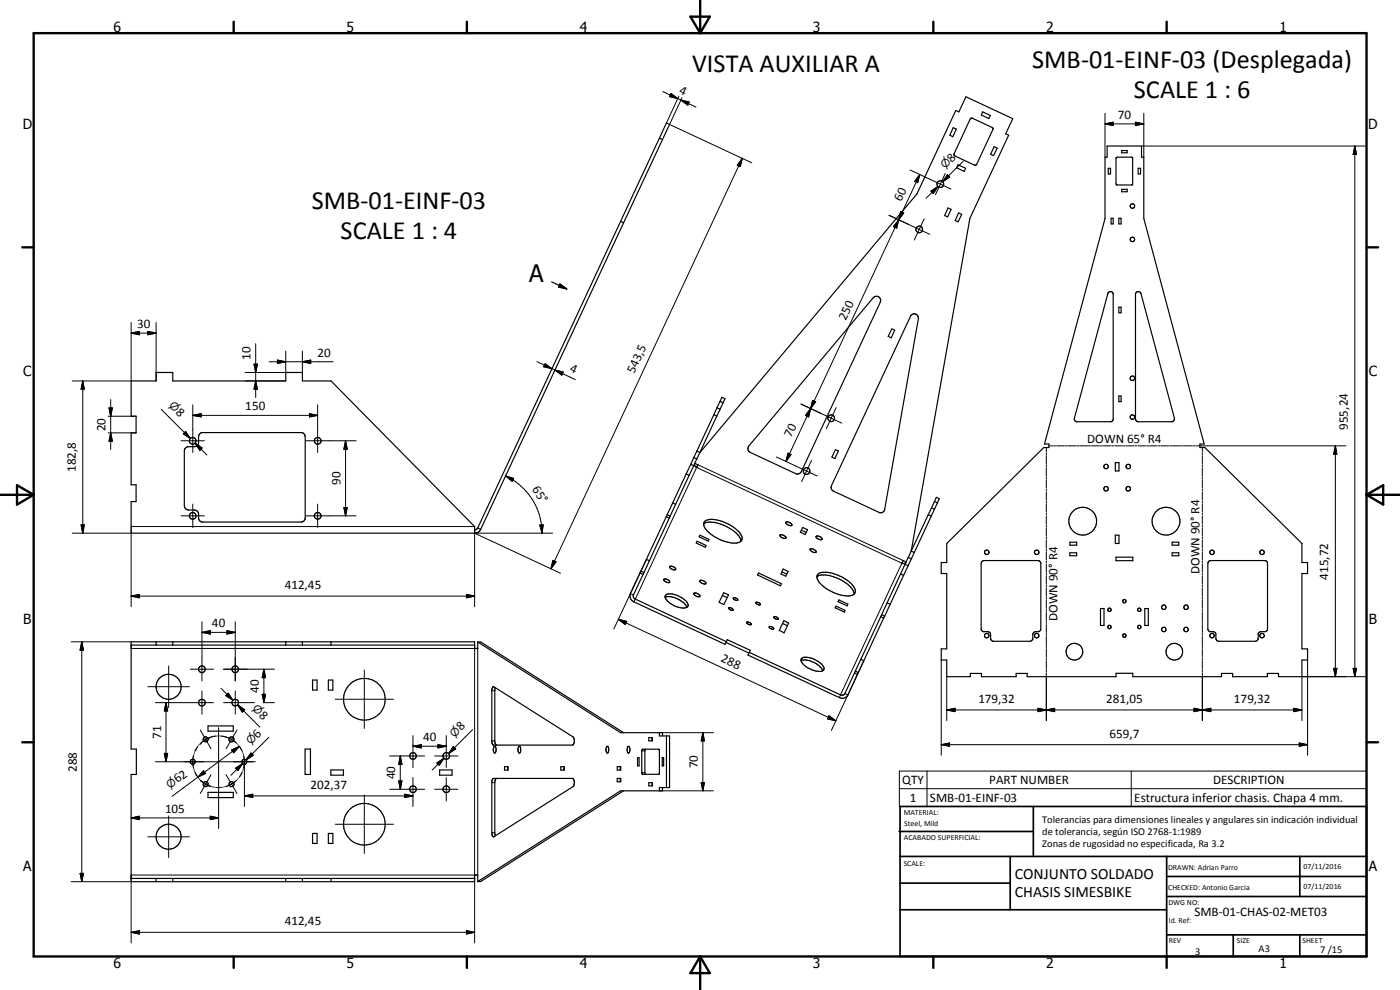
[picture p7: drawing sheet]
<svg xmlns="http://www.w3.org/2000/svg" width="420mm" height="297mm" viewBox="0 0 420 297" stroke-linecap="round" stroke-linejoin="round" font-family="sans-serif">
<g fill="none" stroke="#000" stroke-width=".35">
<path d="M286.1 38.3l.9 .4-1 2.3-.9-.4zM291.3 35.6l.5-.1 5.9 2.7 .3 .4-4.9 10.7-.3 .3-6.4-2.9-.1-.3zM294.9 33.6l2.3 1.1-.5 .9-2.2-1.1zM197.9 41.4l-54.5 117M197.9 41.4l.9 .5M197.9 41.4l2.1-4.5 .9 .4-13.8 29.5M287.5 49.4l2.3 1.1-.4 .9-2.3-1.1zM298.4 44l.8 .4-1 2.3-.9-.4zM332.3 43.8h10.3v3.4h.7v18.4l18.1 67.6h-1.3v1.1h1.5l29.1 28.8v5.7h1.7v3.3h-1.7v22.6h1.7v3.3h-1.7v5h-7v-.9h-3.3v.9h-10.5v-.9h-3.3v.9h-26.6v-1h-5.1v1h-26.6v-.9h-3.3v.9h-10.5v-.9h-3.3v.9h-7.1v-5h-1.6v-3.3h1.6v-22.6h-1.6v-3.3h1.6v-5.7l29.2-28.8h1.5v-1.1h-1.3l18.1-67.6v-18.4h.7zM332.6 50.5h.7v1.7h-.7zM335 47.4l.3-.2h4.3l.3 .2v7.9l-.1 .2h-4.7l-.1-.2zM336.6 45.2h1.7v.6h-1.7z"/>
<path d="M336.6 56.8h1.7v.7h-1.7zM341.6 50.5h.7v1.7h-.7zM186.3 66.4l.8 .4M187.1 66.8l-42.8 92M284.5 62.4l.9 .4-1 2.3-.9-.4zM287.7 63.9l.9 .4-1 2.2-.9-.3zM333.4 65.5h.7v1.7h-.7zM335.8 65.5h.7v1.7h-.7zM165.6 84.6l4.5 2.1M168.1 85.2l2 1.5-2.5-.6zM262.1 89.3a1.27 1.27 0 0 1 1.6-.2 1.27 1.27 0 0 1 .5 1.6l-23.8 51-.6 .5-1-.1-13.6-6.3a1.27 1.27 0 0 1-.5-2zM267.6 98.7l.9 .4-1 2.2-.9-.4z"/>
<path d="M273.4 94.7a1.26 1.26 0 0 1 1.5-.4 1.26 1.26 0 0 1 .7 1.3l-10.1 57.2a1.19 1.19 0 0 1-1.7 .9l-13.7-6.3a1.23 1.23 0 0 1-.6-1.7zM332.7 87.7l.8-.2 .6 .6v37.8l-.6 .6h-10.5l-.5-.4-.1-.6zM335.8 92.2h.7v1.7h-.7zM341 87.7l.8-.2 .6 .6 10.1 37.4v.4l-.7 .6h-10.4l-.6-.6v-37.6zM39.4 114.3h7.5v-2.5h4.9v2.5h34v-2.5h5v2.5h8.5l43.1 43.7v2h-103v-9.5h1.4v-5h-1.4v-15.6h1.4v-5h-1.4zM335.8 118.8h.7v1.7h-.7zM60.1 130l.5-.2h30l.6 .3 .4 .9v24.4l-.4 .9-.6 .3h-30l-.5-.1-.5-.9-.1-1.8-.5-.6-.4-.2h-2.3l-.6-.3-.4-.9 .1-16.8 .1-.4 .8-.6h2.3l.8-.5 .2-.5v-2.2zM207.3 139.3l-1.4 2.9M207.3 139.3l.9 .4M208.2 139.7l-1.4 2.9M208.2 137.3l.9 .4M208.2 137.3l-.9 2"/>
<path d="M208.5 139l1 .4-.4 .8a.78 .78 0 0 1-.6-1.2zM209.1 137.7l-.9 2M209.1 135.4l.9 .4M210 135.8l65.2-77.6 11.6-25.1 1 .5 2.1-4.6 14 6.6-2.1 4.5 .9 .5-11.6 24.9-17.6 99.9 .9 .4M210 135.8l-.9 1.9M214.2 124.4l-6 12.9M214.2 124.4l.9 .4M215.1 124.8l-5.1 11M215.2 122.3l.9 .5M215.2 122.3l-1 2.1M216.1 120.4l.6-1.2 .9 .4-.6 1.3M216.1 122.8l-1 2"/>
<path d="M216.1 120.4l.9 .5M216.1 120.4l-.9 1.9M217 120.9l-.9 1.9M250.7 134.9l.9 .4-1 2.3-.9-.4zM334.7 138.8h1.1v2.5h-1.1zM143.4 158.4l.9 .4M143.4 158.4l-1 .6M144.3 158.8l-.9 1-1 .2M200 155l-6 12.8M200 155l.9 .4M200.2 154.4l-.2 .6M200.2 154.4l.9 .5"/>
<path d="M200.9 155.4l-6 12.9M201.1 154.9l-.2 .5M201.9 150.9l.9 .4M201.9 150.9l-1.7 3.5M202.8 151.3l-1.7 3.6M205.9 142.2l.9 .4M205.9 142.2l-4 8.7M206.8 142.6l-4 8.7M211.2 157.2a4.4 4.4 0 0 1 4-.3 10.1 10.1 0 0 1 7.1 4.9v.6M211.4 156.5a5.1 5.1 0 0 1 5-.2 10.5 10.5 0 0 1 6.2 4.6 1.49 1.49 0 0 1-1.5 2 11.5 11.5 0 0 1-9.8-5zM235.9 156.6h.7a.94 .94 0 0 1 1 1 1.23 1.23 0 0 1-1.7-1zM240.5 159.1l1.5 .7"/>
<path d="M240.9 158.2l1.4 .7-.7 1.5-1.4-.7zM278.6 154.4l.9 .5M278.6 154.4l-7 14.9M279.5 154.9l-7 14.9M279.6 152.4l-1 2M279.6 152.4l.8 .4M280.4 150.5l-.8 1.9M280.4 150.5l.9 .4M280.4 150.5l.6-1.3 .9 .4-.6 1.3M281.3 150.9l-1.8 4M192.1 172l-2.9 6.1a1.97 1.97 0 0 0 1.1 2.5l27.3 12.7 .4-.8M192.1 172l.9 .3"/>
<path d="M192.4 171.4l.8 .4M192.4 171.4l-.3 .6M193 172.3l-2.9 6.2 .2 1 27.7 13M193.2 171.8l-.2 .5M194 167.8l.9 .5M194 167.8l-1.6 3.6M194.9 168.3l-1.7 3.5M199.3 173.8l.4-.1a1.25 1.25 0 0 1 1.2 1.1 1.54 1.54 0 0 1-1.7-.9zM199.6 179.2a6.4 6.4 0 0 1 6.6 3M199.8 178.6a4.3 4.3 0 0 1 4.6 .6 3.3 3.3 0 0 1 2.1 2.5 1.84 1.84 0 0 1-2.6 .6l-.9-.3a5.2 5.2 0 0 1-3.4-3.1zM201 169.9h.7a1.06 1.06 0 0 1 1 1 1.39 1.39 0 0 1-1.7-1zM208.2 178.1a1.32 1.32 0 0 1 1.8 .9h-.7a1.2 1.2 0 0 1-1.1-.9z"/>
<path d="M209.2 162.4l2.7 1.3-.2 .5-2.8-1.3zM210 160.6l2.8 1.2-.3 .5-2.7-1.2zM210.1 174.2h.7a.97 .97 0 0 1 1 1h-.1a1.31 1.31 0 0 1-1.6-1zM216.8 178.6l1.5 .7M217.2 177.8l1.4 .7-1.4 2.9-1.4-.7zM220.1 179.4a1.09 1.09 0 0 1 1.3 .7h-.5a.79 .79 0 0 1-.8-.7zM227.6 171.9l6.9 3.2-.3 .7-6.9-3.3zM234.1 160.5a1.43 1.43 0 0 1 1.8 .9 1.23 1.23 0 0 1-1.8-.9zM234.6 171.6l1.5 .7M235 170.7l1.5 .7-.7 1.5-1.4-.7zM243.1 164.8l.1-.1a1.39 1.39 0 0 1 1.7 1 1.4 1.4 0 0 1-1.8-.9zM245 160.9a1.26 1.26 0 0 1 1.7 1h-.8a.97 .97 0 0 1-.9-1z"/>
<path d="M245.2 173.1a6.3 6.3 0 0 1 5.7 .2 10.6 10.6 0 0 1 5.2 4l.2 .9M245.4 172.4l.2-.2a7.2 7.2 0 0 1 6.4 .6 8.3 8.3 0 0 1 4.7 4.3 1.67 1.67 0 0 1-2.1 1.7 11.9 11.9 0 0 1-9.3-5.1l-.1-.9zM270.3 172.2l-4.1 8.7M270.3 172.2l.9 .4M271 168.2l1 .4-.4 .4h-.9zM271.2 172.6l-5.7 12.3M271.6 169.3l.9 .5M271.6 169.3l-1.3 2.9M272.5 169.8l-1.3 2.8M272.6 167.3l.9 .4M294.7 168.4l.6-.2h16.3l.8 .6v20.1l-.7 .6h-.9l-.6 .3-.2 .6v1.4l-.5 .5-11.6 .1-.5-.5-.1-1.5-.3-.6-.6-.3h-1.3l-.5-.4-.1-20.1zM321.1 162.7h2v.9h-2z"/>
<path d="M321.1 165.9h2v.9h-2zM334.7 160.6h1.1v2.5h-1.1zM334.9 167.2h5.1v1h-5.1zM351.8 162.7h2v.9h-2zM351.8 165.9h2v.9h-2zM362.7 168.4l.6-.2h16.3l.6 .2 .2 .4v20.1l-.6 .6h-1.4l-.6 .3-.5 2.4-.5 .2h-11.3l-.6-.6v-1.6l-.2-.4-1.6-.3-.5-.4-.1-20.1zM39.4 193.5h103M46.9 192.6v.9M51.8 192.6v.9M85.8 192.6v.9M90.8 192.6v.9M99.3 192.6v.9"/>
<path d="M143.4 192.6v2h-1v-2h-103v32.1h1.5v7.7h-1.5v32.1h103v-1.9h1v1.9M143.4 192.6h.9l42.8 27.2M143.4 192.6l42.9 27.2h12.5v1M217.9 192.7l6.9 3.3M218 192.5l.3-.6 6.9 3.2-.3 .6M218.8 182.3a1.07 1.07 0 0 1 1.2 .8 .82 .82 0 0 1-.9 0 .82 .82 0 0 1-.3-.8zM224.1 186.7h.6a.65 .65 0 0 1 .7 .8 .93 .93 0 0 1-1.3-.8zM224.9 195.7l-.4 .9 27.4 12.7a1.93 1.93 0 0 0 2.6-.8l2.8-6.1M224.9 195.7l27.6 12.9 .6-.1 .5-.4 2.8-6.2M226.9 180.8a.95 .95 0 0 1 1.2 .7 1.14 1.14 0 0 1-1.2-.7zM230.9 188h.3a.8 .8 0 0 1 .9 .8h-.2a.88 .88 0 0 1-1-.8zM232.2 185.1l.4-.1a.85 .85 0 0 1 .9 .8 1.06 1.06 0 0 1-1.3-.7z"/>
<path d="M234.9 187.1l1.4 .6M235.2 186.2l1.5 .7-1.4 3-1.4-.8zM240.4 198.2a6 6 0 0 1 6.5 3.1M240.6 197.6a3.7 3.7 0 0 1 3.7 .2 4 4 0 0 1 3 2.9 1.56 1.56 0 0 1-2.2 .7 6.1 6.1 0 0 1-4.7-3.2zM250.9 181.9l2.7 1.2-.2 .5-2.8-1.2zM251.7 180l2.8 1.3-.3 .5-2.7-1.3zM258.3 197.8l.9 .4M258.3 197.8l-1.6 3.5M259.2 198.2l-1.9 4.2M264.3 185l-6 12.8M264.3 185l.9 .4M264.6 184.4l.9 .5"/>
<path d="M264.6 184.4l-.3 .6M265.2 185.4l-6 12.8M265.5 184.9l-.3 .5M266.2 180.9l1 .4M266.2 180.9l-1.6 3.5M330.3 182.6h1v5.1h-1zM343.6 182.6h1v5.1h-1zM62.4 217.8h7.6v1.6h-7.6zM93.8 204h1.4v3.1h-1.4zM98.5 204h1.4v3.1h-1.4zM147.9 206.2l.3-.1 23.9 15.1a1.84 1.84 0 0 1-.3 2.4l-23.9-.2-.3-.9v-15.5zM148.7 206.3l-.2 .7v15.5l.2 .9 .3 .2"/>
<path d="M197.9 219.8v1h3v15.5h-3v1M256.4 201.9l.9 .5M256.7 201.3l.9 .5M256.7 201.3l-.3 .6M62.4 237.7h7.6v1.6h-7.6zM91.6 224.7h1.6v7.7h-1.6zM99.3 231h3.8v1.6h-3.8zM131.9 231h3.8v1.6h-3.8zM147.8 233.8l.3-.2 23.9 .1a2.04 2.04 0 0 1 0 2.3l-24 15.1-.4-1v-15.5zM148.3 224l.3-.1 .3 .7v.7l-.3 .6a1.29 1.29 0 0 1-.3-1.9zM149 233.6l-.3 .2-.2 .8v15.5l.2 .7M151.4 230h1.1v1.1h-1.1z"/>
<path d="M152.3 230v1.1M155.6 224l.2-.1a1.22 1.22 0 0 1 0 2l-.4-.9zM168.3 230h1.1v1.1h-1.1zM169.2 230v1.1M182.1 224a.67 .67 0 0 1 .6 .3 .67 .67 0 0 1 0 .7l-.3 .9a1.34 1.34 0 0 1-.3-1.9zM185.2 230h1.1v1.1h-1.1zM185.2 233.6h1.1v1h-1.1zM186.1 230v1.1M186.1 233.6v1M187.1 237.3l-42.8 27.2h-.9M188.5 223.9a1.17 1.17 0 0 1 0 2l-.3-.9zM191.3 227.3h.5v2.5h-.5z"/>
<path d="M192.8 224.8h4.9l.2 .2-.1 7.3h-5l-.2-.5v-6.5zM193.7 224.8l-.2 .4v6.7l.2 .4M194.7 221.3h1.1v1h-1.1zM194.7 234.8h1.1v1h-1.1zM195.7 221.3v1M195.7 234.8v1M198.7 227.3h.5v2.5h-.5zM198.8 236.3v1h-12.5l-42.9 27.2M200 220.8v15.5M93.8 250.1h1.4v3h-1.4zM98.5 250.1h1.4v3h-1.4zM39.4 263.6h103"/>
<path d="M46.9 263.6v.9M51.8 263.6v.9M85.8 263.6v.9M90.8 263.6v.9M99.3 263.6v.9"/>
<circle cx="282.2" cy="55.2" r="1.01"/>
<circle cx="275.9" cy="68.8" r=".99"/>
<circle cx="339.9" cy="61.9" r=".67"/>
<circle cx="339.9" cy="71.8" r=".67"/>
<circle cx="339.9" cy="113.5" r=".67"/>
<circle cx="57.8" cy="132.3" r="1"/>
<circle cx="95.4" cy="132.3" r="1.01"/>
<circle cx="249.5" cy="125.5" r=".99"/>
<circle cx="331.9" cy="140" r=".66"/>
<circle cx="338.6" cy="140" r=".65"/>
<circle cx="339.9" cy="125.1" r=".67"/>
<circle cx="57.8" cy="154.8" r="1"/>
<circle cx="95.4" cy="154.8" r="1"/>
<circle cx="242.1" cy="141.3" r="1.01"/>
<circle cx="324.9" cy="156.4" r="4.2"/>
<circle cx="331.9" cy="146.6" r=".67"/>
<circle cx="338.6" cy="146.6" r=".67"/>
<circle cx="349.9" cy="156.4" r="4.2"/>
<circle cx="296.1" cy="165.7" r=".68"/>
<circle cx="311.1" cy="165.7" r=".66"/>
<circle cx="363.7" cy="165.7" r=".67"/>
<circle cx="378.8" cy="165.7" r=".67"/>
<circle cx="296.1" cy="190.7" r=".67"/>
<circle cx="311.1" cy="190.7" r=".69"/>
<circle cx="322.4" cy="195.5" r="2.51"/>
<circle cx="333" cy="183" r=".5"/>
<circle cx="333" cy="188.1" r=".5"/>
<circle cx="337.4" cy="190.7" r=".51"/>
<circle cx="337.4" cy="180.4" r=".5"/>
<circle cx="341.9" cy="188.1" r=".52"/>
<circle cx="341.9" cy="183" r=".51"/>
<circle cx="349.3" cy="182.2" r=".68"/>
<circle cx="349.3" cy="188.9" r=".66"/>
<circle cx="352.4" cy="195.6" r="2.49"/>
<circle cx="355.9" cy="182.2" r=".68"/>
<circle cx="356" cy="188.9" r=".66"/>
<circle cx="363.7" cy="190.7" r=".67"/>
<circle cx="378.8" cy="190.7" r=".68"/>
<circle cx="50.6" cy="206.1" r="3.7"/>
<circle cx="60.6" cy="200.8" r="1"/>
<circle cx="60.6" cy="210.8" r=".99"/>
<circle cx="70.6" cy="200.8" r="1"/>
<circle cx="70.6" cy="210.8" r="1"/>
<circle cx="109.4" cy="209.8" r="6.3"/>
<circle cx="57.9" cy="228.6" r=".74"/>
<circle cx="61.7" cy="235.3" r=".76"/>
<circle cx="61.7" cy="221.9" r=".75"/>
<circle cx="69.5" cy="221.8" r=".75"/>
<circle cx="69.5" cy="235.3" r=".77"/>
<circle cx="73.4" cy="228.5" r=".76"/>
<circle cx="123.9" cy="236.8" r="1"/>
<circle cx="123.9" cy="226.8" r=".99"/>
<circle cx="133.9" cy="236.8" r="1"/>
<circle cx="133.9" cy="226.8" r=".99"/>
<circle cx="50.6" cy="251.1" r="3.8"/>
<circle cx="109.3" cy="247.3" r="6.3"/>
</g>
<g fill="none" stroke="#000" stroke-width=".3">
<path d="M198.9 27.5l4.5 2.1M201.4 28.1l2 1.5-2.5-.6zM203.4 29.6l.9 .4M203.7 28.9l-3.7 8M204.3 30l2.5 .6-.4 .9zM204.3 30l4.6 2.1M204.7 29.3l-3.8 8 24.7 11.6M331.6 37.2l2.5-.5v1zM331.6 37.2h11.7M331.6 34v13.2M340.8 36.7l2.5 .5-2.5 .5zM343.3 34v13.2"/>
<path d="M222.8 47.5l-.6 2.5-.9-.4zM222.8 47.5l-57.5 123.1M273.1 51l12.3 5.7M276 52.4l-.6 2.4-.9-.4zM276 52.4l-6.3 13.6M279.4 57.4l2.1-1.5-1.4 2.2zM281.5 55.9l-3.6 3.6M283.7 52.1l-3 6.3M284.3 52.4l.7 .7-2.1 1.4zM289.1 48.4l-6.2 6.1M342.6 43.8h67.2M406.6 43.8l.5 2.6h-1z"/>
<path d="M406.6 43.8v159.2M266.8 64.6l12.2 5.7M269.7 66l-.6 2.5-.9-.5zM269.7 66l-26.4 56.6M270.3 63.5l.9 .4-1.5 2.1zM277.4 65.7l-3 6.3M39.4 99.9l2.5-.5v1.1zM39.4 96.8v17.5h-17.7M39.4 99.9h7.5M44.4 99.4l2.5 .5-2.5 .6zM46.9 96.8v17.5M24.8 114.3l.5 2.5h-1z"/>
<path d="M24.8 114.3v45.7M33.2 119.9v15M73.6 114.3h12.2M76.2 109.3h1l-.5 2.5zM76.7 114.3l.5 2.5h-1zM76.7 103.1v16.2M80.8 108.5h19.2M83.3 108l2.5 .5-2.5 .6zM85.8 105.4v6.4h-12.2M90.8 108.5l2.4-.5v1.1zM90.8 105.4v6.4M161.1 108.5l4.5 2.1"/>
<path d="M163.6 109.1l2 1.5-2.5-.6zM165.6 110.6l1 .4M166.6 111l2.4 .6-.4 1zM166.6 111l6.1 2.9M32.5 124.9h8.3M32.5 129.9h8.3M32.7 122.4h1l-.5 2.5zM33.2 129.9l.5 2.5h-1zM48.4 122.9l8.7 8.7M54.3 132.2h7M55.7 129.5l1.4 2.1-2.1-1.4zM57.9 124.6l2.5-.5v1z"/>
<path d="M57.9 121.5v14.3M57.9 124.6h37.4M58.5 133l2.2 1.4-.7 .7zM58.5 133l3.6 3.5M91.9 132.2h15M92.9 124.1l2.4 .5-2.4 .5zM95.3 121.5v14.3M103.7 132.2l.5 2.6h-1zM103.7 132.2v22.6M209.5 139.4l61.5 28.8M233 137.1l12.2 5.7M236.5 136l.9 .4-1.5 2.1z"/>
<path d="M240.4 121.2l12.2 5.8M243.3 122.6l-.6 2.5-.9-.5zM243.3 122.6l-7.4 15.9M243.5 138.2l-2.9 6.3M243.9 120.1l.9 .4-1.5 2.1zM250.9 122.3l-2.9 6.4M314 134.3v1.2M314 135.8v.6M314 136.7v2.4M314 139.4v.6M314.8 133.8h1.1M316.2 133.8h.6"/>
<path d="M317.1 133.8h2.3M319.7 133.8h.6M320.6 133.8h2.3M323.2 133.8h.6M324.1 133.8h2.3M326.7 133.8h.6M327.6 133.8h2.3M330.1 133.8h.6M331 133.8h2.4M333.7 133.8h.6M334.5 133.8h2.4M337.1 133.8h.6"/>
<path d="M338 133.8h2.3M340.6 133.8h.6M341.5 133.8h2.3M344.1 133.8h.6M345 133.8h2.3M347.6 133.8h.6M348.5 133.8h2.3M351.1 133.8h.6M351.9 133.8h2.4M354.6 133.8h.6M355.5 133.8h2.3M358.1 133.8h.6"/>
<path d="M358.9 133.8h45M360.8 134.3v1.2M360.8 135.8v.6M360.8 136.7v2.4M360.8 139.4v.6M400.8 133.8l.4 2.5h-.9zM400.8 133.8v69.2M21.7 160h17.7v22M24.3 157.5h1l-.5 2.5zM39.4 158h103M54.3 154.8h7M57.9 151.3v7"/>
<path d="M91.9 154.8h15M95.3 151.3v7M103.2 152.3h1l-.5 2.5zM142.4 160v22M142.4 160h23.5M142.4 160l25.8 12M151.7 142.8l2.5 .8-.5 .8zM151.7 142.8a18.9 18.9 0 0 1 11 17.2M162 157.5h1l-.3 2.5zM314 140.3v2.4M314 143v.6M314 143.9v2.4"/>
<path d="M314 146.7v.5M314 147.6v2.4M314 150.3v.6M314 151.2v2.4M314 153.9v.6M314 154.8v2.4M314 157.5v.6M314 158.4v2.4M360.8 140.3v2.4M360.8 143v.6M360.8 143.9v2.4M360.8 146.7v.5"/>
<path d="M360.8 147.6v2.4M360.8 150.3v.6M360.8 151.2v2.4M360.8 153.9v.6M360.8 154.8v2.4M360.8 157.5v.6M360.8 158.4v2.4M39.4 178.9l2.5-.5v1zM39.4 178.9h103M140 178.4l2.4 .5-2.4 .5zM165.9 168.2l1 .4-1.6 2zM189.2 178.1l.9 .4"/>
<path d="M194 167.8l-9.8 20.9M314 161.1v.6M314 162.1v2.4M314 164.8v.6M314 165.7v2.4M314 168.4v.6M314 169.3v2.4M314 172v.6M314 172.9v2.4M314 175.6v.6M314 176.5v2.4M314 179.2v.6"/>
<path d="M360.8 161.1v.6M360.8 162.1v2.4M360.8 164.8v.6M360.8 165.7v2.4M360.8 168.4v.6M360.8 169.3v2.4M360.8 172v.6M360.8 172.9v2.4M360.8 175.6v.6M360.8 176.5v2.4M360.8 179.2v.6M21.4 192.6h18"/>
<path d="M24.5 192.6l.5 2.5h-1zM24.5 192.6v71.9M39.4 194.6h103v68h-103v20.3M50.6 199.8v12.5M60.6 189.7l2.5-.5v1zM60.6 189.7h10M60.6 186.6v17.7M68.1 189.2l2.5 .5-2.5 .5zM70.6 186.6v17.7M143.4 194.6v68M185.6 185.8l2.5 .6-.4 1zM185.6 185.8l65.3 30.5"/>
<path d="M190.3 180.6l18.8-40.3 61.6 28.7-18.8 40.3M259.2 198.2l-9.7 21M282.5 198v28.6M314 180.1v2.4M314 182.8v.6M314 183.8v2.4M314 186.5v.6M314 187.4v2.4M314 190.1v.6M314 191v2.4M314 193.7v.6M314 194.6v2.4"/>
<path d="M314 197.3v.6M314 198.2v2.4M360.8 180.1v2.4M360.8 182.8v.6M360.8 183.8v2.4M360.8 186.5v.6M360.8 187.4v2.4M360.8 190.1v.6M360.8 191v2.4M360.8 193.7v.6M360.8 194.6v2.4M360.8 197.3v.6"/>
<path d="M360.8 198.2v2.4M392.4 198v28.6M44.4 206h12.4M46.6 210.8h3.9M49.8 210.8l.5 2.5h-1zM49.8 210.8v17.8M50.7 210.8h13.4M57.1 200.8h7M60.1 219l1.7 2.9M60.6 207.3v7M65.6 218.3v30.3M66.4 206.5l3.5 3.6"/>
<path d="M67.1 210.8h9.3M67.1 200.8h15.3M67.8 208.7l.7-.7 1.4 2.1zM68.5 208l1.4 2.1-2.1-1.4zM70.6 207.3v7M71.1 219l-1.6 2.9M71.3 211.5l2.1 1.4-.7 .8zM71.3 211.5l1.8 1.8M71.3 211.5l6.7 6.7M78.7 208.3h1l-.5 2.5zM79 210.8h3.4M79.2 200.8l.5 2.5h-1z"/>
<path d="M79.2 200.8v10M100.6 209.8h17.5M109.3 201v17.6M141.8 218.9l-7.1 7.2M147.6 207.3h.9M197.9 219.8h16.2M210.9 219.8l.5 2.5h-1zM210.9 219.8v17.5M248.8 214.8l2.1 1.5-2.5-.6zM253.6 208.1l.9 .4M284.1 213l2.5-.5v1zM284.1 213h106.6"/>
<path d="M284.1 203v13.2M311.5 212.5l2.5 .5-2.5 .5zM311.5 212.5l5 1v-1l-5 1zM314 213l2.5-.5v1zM314 200.9v.6M314 201.8v14.4M358.3 212.5l2.5 .5-2.5 .5zM360.8 213l2.6-.5v1zM360.8 200.9v.6M360.8 201.8v14.4M388.3 212.5l2.4 .5-2.4 .5zM400.3 200.5h.9l-.4 2.5z"/>
<path d="M406.1 200.5h1l-.5 2.5zM409.8 203h-19.1v13.2M46.6 228.6h30M49.3 226.1h1l-.5 2.5zM57.9 227.7h.1M57.9 229.4h.1M57.9 227.3v.1M57.9 229.7v.1M57.9 227.4v2.3M57.9 229.7l.2 .8M58 230.1v.1M58 226.9v.1"/>
<path d="M58.1 226.7l-.2 .7M58.1 226.6v.1M58.2 226.3v.1M58.2 230.8h.1M58.3 231.1h.1M58.3 226h.1M58.4 231.4l.1 .1M58.5 225.6l-.1 .1M58.6 231.8l.7 1.2M58.7 225h.1M58.7 232.1h.1M58.9 224.7h.1"/>
<path d="M58.9 232.4h.1M59 232.7h.1M59.1 224.4l-.1 .1M59.3 224.1v.1M59.3 224.1l-.7 1.2M59.4 233.2l-7.8 5.7M59.5 223.8v.1M59.5 233.3h.1M59.6 223.6h.1M59.6 233.6h.1M59.9 233.8h.1M59.9 223.3h.1"/>
<path d="M60.1 223.1h.1M60.1 234.1h.1M60.3 234.2l.9 .7M60.4 222.8h.1M60.4 234.3h.1M60.7 234.5v.1M60.7 222.5v.1M60.9 222.4h.1M60.9 234.7h.1M60.9 234.7l.1 .1M61 222.3l-.1 .1M61.1 231.3l.6 .8-2.3 1.1z"/>
<path d="M61.2 222.2h.1M61.2 234.9h.1M61.2 222.2l-.9 .7M61.2 234.9l.6 .3M61.5 222h.1M61.5 235.2h.1M61.8 221.9l1.5 2.8M61.8 235.2l-1.7 2.9M61.8 221.9l-.6 .3M61.8 235.2l1.6 .8M61.8 221.8h.1M61.8 235.3h.1"/>
<path d="M62.1 221.6h.1M62.1 221.6v.1M62.1 235.5h.1M62.4 221.5h.1M62.4 235.6h.1M62.8 221.4h.1M62.8 235.8h.1M63.1 221.2h.1M63.1 235.9h.1M63.3 232.5l-1.5 2.7M63.4 221.1h.1M63.4 236h.1"/>
<path d="M63.7 221h.1M63.7 236.1h.1M64.1 236.1l.1 .1M64.2 220.9l-.1 .1M64.2 220.9l-2.4 1M64.4 220.9h.1M64.4 236.2h.1M64.8 220.9h.1M64.8 236.3h.1M64.8 220.9h-.6M64.8 236.3h1.6M65.1 220.9h.1"/>
<path d="M65.1 236.3h.1M65.5 220.8h.1M65.8 220.8h.1M66.2 220.9h.1M66.2 236.3h.1M66.4 220.9l1.9 .4M66.5 220.9h.1M66.6 236.2l-.1 .1M66.9 220.9h.1M66.9 236.2h.1M67.2 221h.1M67.2 236.1h.1"/>
<path d="M67.6 221.1h.1M67.6 236v.1M67.8 232.5l1.7 2.7M67.9 221.1h.1M68 235.9l-.1 .1M68.2 221.3h.1M68.2 235.8h.1M68.3 221.3l.6 .2M68.6 221.4h.1M68.6 235.7h.1M68.9 221.5v.1M68.9 235.5v.1"/>
<path d="M68.9 221.5l.6 .4M69.2 221.7h.1M69.2 235.4h.1M69.5 225l2.3-1.1-1.7 1.9zM69.5 221.9h.1M69.5 221.9l1.4 1M69.5 235.2l1.6 2.9M69.5 221.9l-1.7 2.8M69.5 235.2l-1.7 .8M69.5 235.2h.1M69.8 222v.1M69.8 235v.1"/>
<path d="M70.1 222.2v.1M70.1 234.8v.1M70.4 222.5h.1M70.4 234.6v.1M70.6 222.7h.1M70.7 230.5l2.1-1.4-1.4 2.1zM70.7 234.4h-.1M70.9 234.2l-1.4 1M71.2 223.1v.1M71.2 233.9v.1M71.4 223.4h.1M71.4 233.7h.1"/>
<path d="M71.6 223.7h.1M71.7 233.4h-.1M71.8 223.9l.1 .1M71.8 223.9l-12.4 9.3M71.9 233.1l-.1 .1M71.9 224.1l.8 1.2M72 224.2v.1M72 232.8v.1M72.2 224.5l.1 .1M72.3 232.5l-.1 .1M72.4 224.8v.1M72.4 232.2v.1"/>
<path d="M72.4 232.2l-.5 .8M72.5 225.2h.1M72.6 231.9h-.1M72.7 231.8l-.3 .4M72.7 225.5h.1M72.7 231.6h.1M72.8 229.1l-3.5 3.5M72.8 225.8h.1M72.8 231.3h.1M72.9 226.1l.1 .1M73 230.9l-.1 .1M73.1 226.4v.1"/>
<path d="M73.1 230.6v.1M73.1 226.8v.1M73.1 230.3h.1M73.1 226.7l.3 1.9M73.2 227.1v.1M73.2 229.9v.1M73.3 227.5h.1M73.3 229.6h.1M73.3 227.9h.1M73.3 229.2h.1M73.3 229.2v.1M73.4 238.8l2.4-.5v1z"/>
<path d="M73.4 228.2h.1M73.4 228.5v1.2M73.4 230v12M73.4 228.6l-.3 1.8M73.4 238.8h50.5M75.3 225.9l.7 .7-2.1 1.4zM75.6 226.3l-1.7 1.7M80.7 221.2l-6.8 6.8M109.3 238.5v17.6M117 226.8h10.5M117 236.8h10.5M119.7 234.3h.9l-.5 2.5z"/>
<path d="M120.1 226.8l.5 2.5h-.9zM120.1 226.8v10M121.4 238.3l2.5 .5-2.5 .5zM123.9 223.9l2.5-.5v1zM123.9 223.9h10M123.9 220.7v9.6M123.9 233.3v8.7M130.5 226.8h6.9M130.5 236.8h6.9M131.1 228.9l2.2-1.4-1.5 2.1zM131.4 223.4l2.5 .5-2.5 .5zM133.3 227.5l-3.6 3.6"/>
<path d="M133.9 220.7v9.6M133.9 233.3v7M136 224l.8 .7-2.1 1.4zM147.6 234.8h.9M147.6 222.3h.9M192.6 225.3h.9M192.6 231.8h.9M197.9 237.3h16.2M210.4 234.8h1l-.5 2.5zM269.9 231.4h140.2v10.6h-140.2zM269.9 236.6h140.2M278.2 231.4v10.6"/>
<path d="M282.5 223.4l2.5-.5v1zM282.5 223.4h109.9M339.5 231.4v10.6M389.9 222.9l2.5 .5-2.5 .5zM39.4 245.4l2.5-.5v1zM39.4 245.4h26.2M44.4 251.1h12.4M50.6 244.8v12.5M63.1 244.9l2.5 .5-2.5 .5zM100.6 247.3h17.5M147.6 249.9h.9M21.4 264.5h18"/>
<path d="M24 262h1l-.5 2.5zM39.4 279.7l2.5-.5v1zM39.4 279.7h103M140 279.2l2.4 .5-2.4 .5zM142.4 264.5v18.4"/>
</g>
<g fill="none" stroke="#000" stroke-width=".71">
<path d="M10.1 9.9h400v277.1h-400zM70.1 6.5v3.4M140.1 6.5v3.4M207.2 5h5.8l-2.9 4.9zM210.1 0v9.9M280.1 6.5v3.4M350.1 6.5v3.4M6.7 74.2h3.4M410.1 74.2h3.5M.1 148.5h10M5.1 145.6l5 2.9-5 2.9zM410.1 148.5h10"/>
<path d="M410.1 148.5l5-2.9v5.8zM6.7 222.7h3.4M410.1 222.7h3.5M70.1 287v3.4M140.1 287v3.4M210.1 287v10M210.1 287l2.9 5h-5.8zM280.1 287v3.4M350.1 287v3.4"/>
</g>
<g fill="none" stroke="#000" stroke-width=".51">
<path d="M269.8 249.5h40.3M270.1 242h140v45h-140zM270.1 257h140M303.2 257v16M310.1 242v15M350.1 257v30M390.1 257v12M270.1 265h33.1M270.1 273h80M350.1 269h60M350.1 263h60M350.1 280.5h60"/>
<path d="M370.1 280.5v6.5M390.1 280.5v6.5"/>
</g>
<g fill="#000">
<path d="M201.4 28.1l2 1.5-2.5-.6zM204.3 30l2.5 .6-.4 .9zM331.6 37.2l2.5-.5v1zM340.8 36.7l2.5 .5-2.5 .5zM222.8 47.5l-.6 2.5-.9-.4zM276 52.4l-.6 2.4-.9-.4zM279.4 57.4l2.1-1.5-1.4 2.2zM284.3 52.4l.7 .7-2.1 1.4zM406.6 43.8l.5 2.6h-1zM269.7 66l-.6 2.5-.9-.5zM270.3 63.5l.9 .4-1.5 2.1zM39.4 99.9l2.5-.5v1.1z"/>
<path d="M168.1 85.2l2 1.5-2.5-.6zM24.8 114.3l.5 2.5h-1zM44.4 99.4l2.5 .5-2.5 .6zM76.2 109.3h1l-.5 2.5zM76.7 114.3l.5 2.5h-1zM83.3 108l2.5 .5-2.5 .6zM90.8 108.5l2.4-.5v1.1zM163.6 109.1l2 1.5-2.5-.6zM166.6 111l2.4 .6-.4 1zM32.7 122.4h1l-.5 2.5zM33.2 129.9l.5 2.5h-1zM55.7 129.5l1.4 2.1-2.1-1.4z"/>
<path d="M57.9 124.6l2.5-.5v1zM58.5 133l2.2 1.4-.7 .7zM92.9 124.1l2.4 .5-2.4 .5zM103.7 132.2l.5 2.6h-1zM236.5 136l.9 .4-1.5 2.1zM243.3 122.6l-.6 2.5-.9-.5zM243.9 120.1l.9 .4-1.5 2.1zM400.8 133.8l.4 2.5h-.9zM24.3 157.5h1l-.5 2.5zM103.2 152.3h1l-.5 2.5zM151.7 142.8l2.5 .8-.5 .8zM162 157.5h1l-.3 2.5z"/>
<path d="M39.4 178.9l2.5-.5v1zM140 178.4l2.4 .5-2.4 .5zM165.9 168.2l1 .4-1.6 2zM24.5 192.6l.5 2.5h-1zM60.6 189.7l2.5-.5v1zM68.1 189.2l2.5 .5-2.5 .5zM185.6 185.8l2.5 .6-.4 1zM49.8 210.8l.5 2.5h-1zM68.5 208l1.4 2.1-2.1-1.4zM71.3 211.5l2.1 1.4-.7 .8zM78.7 208.3h1l-.5 2.5zM79.2 200.8l.5 2.5h-1z"/>
<path d="M248.8 214.8l2.1 1.5-2.5-.6zM284.1 213l2.5-.5v1zM311.5 212.5l2.5 .5-2.5 .5zM314 213l2.5-.5v1zM358.3 212.5l2.5 .5-2.5 .5zM360.8 213l2.6-.5v1zM388.3 212.5l2.4 .5-2.4 .5zM400.3 200.5h.9l-.4 2.5zM406.1 200.5h1l-.5 2.5zM49.3 226.1h1l-.5 2.5zM61.1 231.3l.6 .8-2.3 1.1zM69.5 225l2.3-1.1-1.7 1.9z"/>
<path d="M70.7 230.5l2.1-1.4-1.4 2.1zM75.3 225.9l.7 .7-2.1 1.4zM73.4 238.8l2.4-.5v1zM119.7 234.3h.9l-.5 2.5zM120.1 226.8l.5 2.5h-.9zM121.4 238.3l2.5 .5-2.5 .5zM123.9 223.9l2.5-.5v1zM131.4 223.4l2.5 .5-2.5 .5zM131.1 228.9l2.2-1.4-1.5 2.1zM136 224l.8 .7-2.1 1.4zM210.4 234.8h1l-.5 2.5zM210.9 219.8l.5 2.5h-1z"/>
<path d="M282.5 223.4l2.5-.5v1zM389.9 222.9l2.5 .5-2.5 .5zM39.4 245.4l2.5-.5v1zM63.1 244.9l2.5 .5-2.5 .5zM24 262h1l-.5 2.5zM39.4 279.7l2.5-.5v1zM140 279.2l2.4 .5-2.4 .5z"/>
</g>
<g font-size="7.9">
<text x="207.7" y="21.7">VISTA AUXILIAR A</text>
<text x="309.7" y="20.5">SMB-01-EINF-03 (Desplegada)</text>
<text x="340.3" y="29.5">SCALE 1 : 6</text>
<text x="93.5" y="62.8">SMB-01-EINF-03</text>
<text x="102.2" y="71.8">SCALE 1 : 4</text>
</g>
<text font-size="7.2" x="158.8" y="84.5">A</text>
<g font-size="4.7">
<text x="304.6" y="263.8">CONJUNTO SOLDADO</text>
<text x="304.6" y="269.2">CHASIS SIMESBIKE</text>
</g>
<g font-size="4.2">
<text x="34" y="9.6">6</text>
<text x="104" y="9.6">5</text>
<text x="174" y="9.6">4</text>
<text x="244" y="9.6">3</text>
<text x="314" y="9.6">2</text>
<text x="384" y="9.6">1</text>
<text x="6.8" y="38.7">D</text>
<text x="410.6" y="38.7">D</text>
<text x="7" y="112.9">C</text>
<text x="410.8" y="112.9">C</text>
<text x="7" y="187.1">B</text>
<text x="410.8" y="187.1">B</text>
<text x="7" y="261.4">A</text>
<text x="410.8" y="261.4">A</text>
<text x="34" y="290.4">6</text>
<text x="104" y="290.4">5</text>
<text x="174" y="290.4">4</text>
<text x="244" y="290.4">3</text>
<text x="314" y="290.4">2</text>
<text x="384" y="290.4">1</text>
</g>
<g font-size="3.9">
<text x="203.7" y="28" transform="rotate(25 203.7 28)">4</text>
<text x="335.4" y="35.6">70</text>
<text x="285.6" y="48.8" transform="rotate(-45 285.6 48.8)">8</text>
<text x="270.5" y="60.7" transform="rotate(-65 270.5 60.7)">60</text>
<text x="41.1" y="98.4">30</text>
<text x="253.8" y="96.4" transform="rotate(-65 253.8 96.4)">250</text>
<text x="75.2" y="107.9" transform="rotate(-90 75.2 107.9)">10</text>
<text x="95.2" y="107">20</text>
<text x="170.8" y="111.4" transform="rotate(25 170.8 111.4)">4</text>
<text x="190.3" y="112.3" transform="rotate(-65 190.3 112.3)">543,5</text>
<text x="52.5" y="123.9" transform="rotate(45 52.5 123.9)">8</text>
<text x="73.6" y="123.1">150</text>
<text x="31.7" y="129.4" transform="rotate(-90 31.7 129.4)">20</text>
<text x="237.5" y="131.3" transform="rotate(-65 237.5 131.3)">70</text>
<text x="404.5" y="128.9" transform="rotate(-90 404.5 128.9)">955,24</text>
<text x="326.3" y="133">DOWN 65° R4</text>
<text x="22.8" y="141.6" transform="rotate(-90 22.8 141.6)">182,8</text>
<text x="102.2" y="145.5" transform="rotate(-90 102.2 145.5)">90</text>
<text x="159.6" y="146.7" transform="rotate(57 159.6 146.7)">65°</text>
<text x="360" y="172.3" transform="rotate(-90 360 172.3)">DOWN 90° R4</text>
<text x="398.6" y="173.9" transform="rotate(-90 398.6 173.9)">415,72</text>
<text x="85.5" y="176.8">412,45</text>
<text x="63.6" y="188.2">40</text>
<text x="317.4" y="186.4" transform="rotate(-90 317.4 186.4)">DOWN 90° R4</text>
<text x="216.1" y="198.4" transform="rotate(25 216.1 198.4)">288</text>
<text x="77.7" y="207.8" transform="rotate(-90 77.7 207.8)">40</text>
<text x="77.6" y="214.8" transform="rotate(45 77.6 214.8)">8</text>
<text x="293.6" y="211">179,32</text>
<text x="332" y="211">281,05</text>
<text x="370.3" y="211">179,32</text>
<text x="48.3" y="221.7" transform="rotate(-90 48.3 221.7)">71</text>
<text x="77.2" y="221.7" transform="rotate(-45 77.2 221.7)">6</text>
<text x="138.4" y="219.3" transform="rotate(-45 138.4 219.3)">8</text>
<text x="332.9" y="221.4">659,7</text>
<text x="127" y="222.4">40</text>
<text x="23" y="231.6" transform="rotate(-90 23 231.6)">288</text>
<text x="118.6" y="233.8" transform="rotate(-90 118.6 233.8)">40</text>
<text x="209.4" y="230.5" transform="rotate(-90 209.4 230.5)">70</text>
<text x="53.2" y="235.1" transform="rotate(-37 53.2 235.1)">62</text>
<text x="93.2" y="236.7">202,37</text>
<text x="270.8" y="235.2">QTY</text>
<text x="296.9" y="235.2">PART NUMBER</text>
<text x="364.1" y="235.2">DESCRIPTION</text>
<text x="49.5" y="243.8">105</text>
<text x="273" y="240.6">1</text>
<text x="279.1" y="240.6">SMB-01-EINF-03</text>
<text x="340.4" y="240.7">Estructura inferior chasis. Chapa 4 mm.</text>
<text x="358.5" y="275">SMB-01-CHAS-02-MET03</text>
<text x="85.5" y="277.7">412,45</text>
</g>
<g font-size="3.3">
<text x="283.6" y="50.8" transform="rotate(-45 283.6 50.8)">⌀</text>
<text x="50.5" y="121.9" transform="rotate(45 50.5 121.9)">⌀</text>
<text x="75.6" y="212.8" transform="rotate(45 75.6 212.8)">⌀</text>
<text x="136.4" y="221.3" transform="rotate(-45 136.4 221.3)">⌀</text>
<text x="75.3" y="223.6" transform="rotate(-45 75.3 223.6)">⌀</text>
<text x="51" y="236.7" transform="rotate(-37 51 236.7)">⌀</text>
</g>
<g font-size="3.1">
<text x="312.7" y="246.8">Tolerancias para dimensiones lineales y angulares sin indicación individual</text>
<text x="312.7" y="250.4">de tolerancia, según ISO 2768-1:1989</text>
<text x="312.7" y="254">Zonas de rugosidad no especificada, Ra 3.2</text>
<text x="358.7" y="286.4">3</text>
<text x="377.7" y="285.6">A3</text>
<text x="396.2" y="285.9">7 /15</text>
</g>
<g font-size="2.4">
<text x="271.2" y="244.4">MATERIAL:</text>
<text x="271.3" y="252">ACABADO SUPERFICIAL:</text>
<text x="271.4" y="247.9">Steel, Mild</text>
<text x="271.2" y="259.7">SCALE:</text>
<text x="350.6" y="261">DRAWN: Adrian Parro</text>
<text x="391.2" y="260.6">07/11/2016</text>
<text x="350.6" y="267">CHECKED: Antonio Garcia</text>
<text x="391.2" y="266.7">07/11/2016</text>
<text x="350.6" y="271.4">DWG NO:</text>
<text x="350.8" y="276.9">Id. Ref:</text>
<text x="350.8" y="282.8">REV</text>
<text x="371.2" y="282.9">SIZE</text>
<text x="390.9" y="282.9">SHEET</text>
</g>
</svg>
